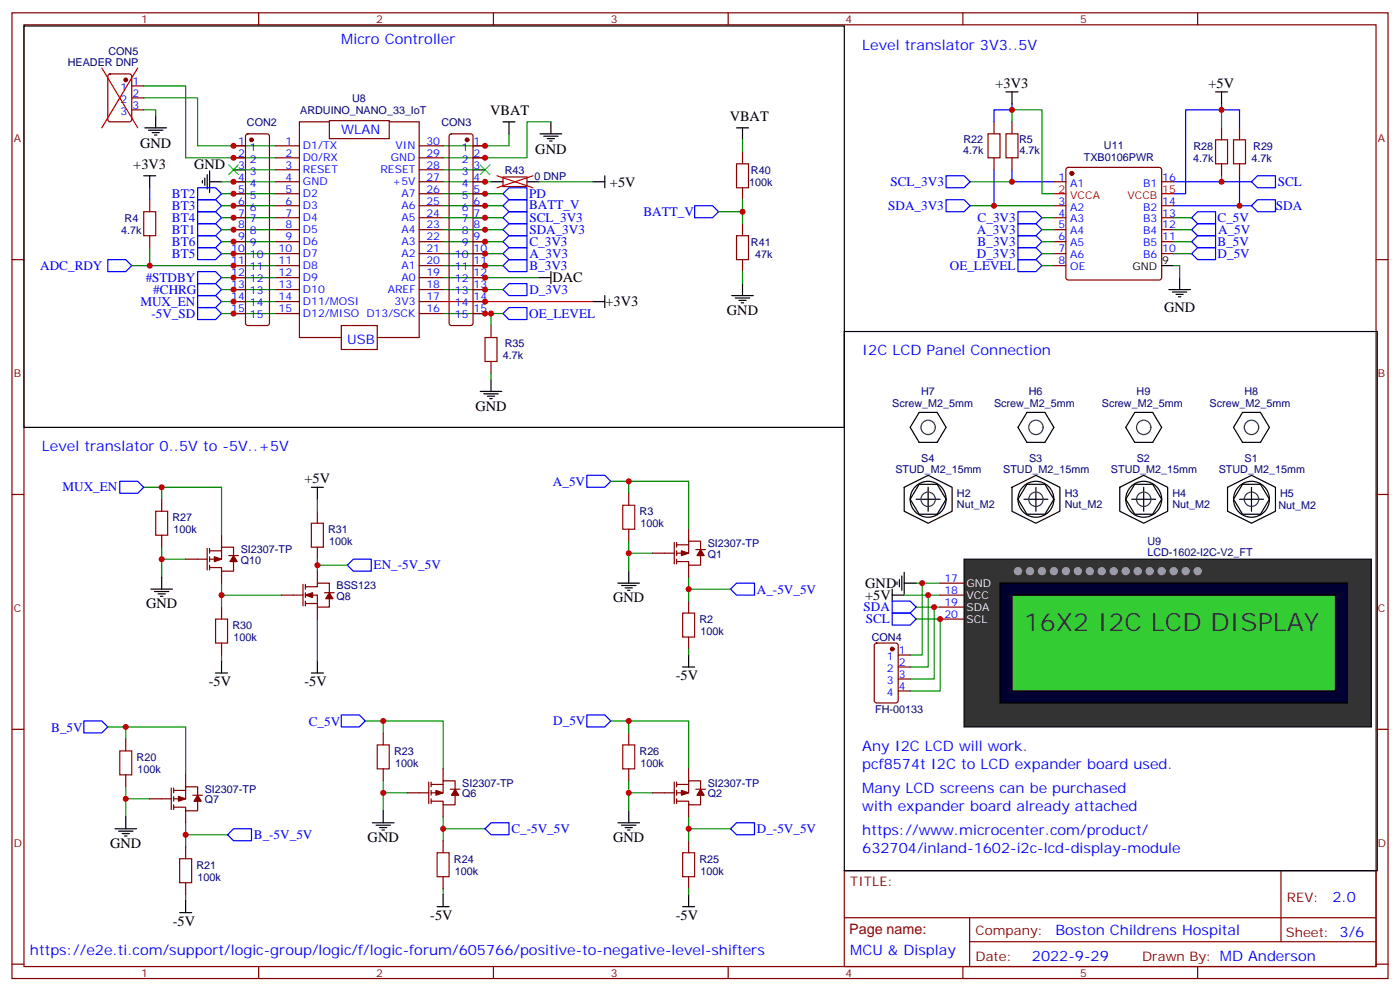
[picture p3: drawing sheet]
<svg xmlns="http://www.w3.org/2000/svg" width="412mm" height="292mm" viewBox="0 0 412 292" stroke-linecap="round" stroke-linejoin="round" font-family="sans-serif">
<g fill="none" stroke="#870000" stroke-width=".35">
<path d="M3.5 3.8h405.4v284.3h-405.4zM7.1 7.3h398.2v277.3h-398.2zM76.2 3.8v3.5M145.3 3.8v3.5M214.5 3.8v3.5M283.6 3.8v3.5M352.8 3.8v3.5M97 35.9h-8.8v63.5h12.3M97 35.5h17.7v5.3h-17.7zM114.7 35.9h8.8v63.5h-12.4M292.8 35.9v3.5M298.1 35.9v3.5"/>
<path d="M359.8 37.6v3.6M365.1 37.6v3.6M44.1 58.8v3.5M81.1 57h7.1M81.1 53.5h7.1M81.1 50h7.1M81.1 46.5h7.1M81.1 42.9h7.1M123.5 57h7M123.5 53.5h7M123.5 50h7M123.5 46.5h7"/>
<path d="M123.5 42.9h7M148.2 52.1h7v2.8h-7zM218.7 44.7v3.5M218.7 55.3v3.5M292.8 46.5v3.5M298.1 46.5v3.5M310.4 53.5h3.6M314.2 49.5l.5-.2h26.8l.5 .2 .2 .5v31.7l-.2 .5-.5 .2h-26.8l-.5-.2-.2-.5v-31.7zM342.2 53.5h3.5M359.8 48.2v3.6M365.1 48.2v3.6M3.5 76.4h3.6"/>
<path d="M44.1 69.4v3.5M81.1 78.2h7.1M81.1 74.7h7.1M81.1 71.2h7.1M81.1 67.6h7.1M81.1 64.1h7.1M81.1 60.6h7.1M123.5 78.2h7M123.5 74.7h7M123.5 71.2h7M123.5 67.6h7M123.5 64.1h7"/>
<path d="M123.5 60.6h7M218.7 65.9v3.5M218.7 76.4v3.6M310.4 78.2h3.6M310.4 74.7h3.6M310.4 71.2h3.6M310.4 67.6h3.6M310.4 64.1h3.6M310.4 60.6h3.6M342.2 74.7h3.5M342.2 71.2h3.5M342.2 67.6h3.5"/>
<path d="M342.2 64.1h3.5M342.2 60.6h3.5M405.3 76.4h3.6M81.1 88.8h7.1M81.1 85.3h7.1M81.1 81.7h7.1M81.1 92.3h7.1M100.5 95.8h10.6v7.1h-10.6zM123.5 88.8h7M123.5 85.3h7M123.5 81.7h7M123.5 92.3h7"/>
<path d="M144.6 95.8v3.6M144.6 106.4v3.6M3.5 145.6h3.6M47.6 147v3.5M47.6 157.6v3.5M65.3 157.6v3.5M93.5 150.5v3.6M185.2 145.2v3.6M185.2 155.8v3.5M198.6 159.7v6.4M199.3 159.7v1.4M202.8 155.8v3.5"/>
<path d="M405.3 145.6h3.6M54.7 164.6h6.3M61 161.5v6.3M61.7 161.5v1.4M61.7 163.9v1.4M61.7 166.4v1.4M61.7 162.2h3.6M65.3 168.2v3.5M65.3 178.8v3.5M67.4 163.6h2.8M68.8 163.6v-2.5h-3.5v3.5h-3.6M68.8 165.3v2.9h-3.5v-1.1h-3.6"/>
<path d="M82.9 175.2h6.4M89.3 172v6.4M90 172.8h3.5v-1.1h3.5v2.8M90 175.2h3.5v3.6h3.5v-2.5M90 177.7h3.5M90 172v1.5M90 174.5v1.4M90 177v1.4M93.5 161.1v3.5M93.5 168.2v3.5M93.5 178.8v3.5M95.6 174.5h2.8"/>
<path d="M192.3 162.9h6.3M199.3 162.2v1.4M199.3 164.6v1.5M199.3 160.4h3.5M202.8 166.4v3.5M202.8 177v3.5M205 161.8h2.8M206.4 161.8v-2.5h-3.6v3.6h-3.5M206.4 163.6v2.8h-3.6v-1.1h-3.5M65.3 189.3v3.6M202.8 187.6v3.5M3.5 214.7h3.6"/>
<path d="M37 217.6v3.5M112.9 215.8v3.5M185.2 215.8v3.5M405.3 214.7h3.6M37 228.1v3.6M44.1 235.2h6.3M50.4 232v6.4M51.2 232v1.4M51.2 234.5v1.4M51.2 237v1.4M51.2 232.7h3.5M54.7 228.1v3.6"/>
<path d="M54.7 238.7v3.6M56.8 234.1h2.8M58.2 234.1v-2.4h-3.5v3.5h-3.5M58.2 235.9v2.8h-3.5v-1h-3.5M112.9 226.4v3.5M119.9 233.4h6.4M126.3 230.3v6.3M127 231h3.5M127 230.3v1.4M127 232.7v1.4M127 235.2v1.4M130.5 226.4v3.5"/>
<path d="M130.5 237v3.5M132.6 232.4h2.9M134.1 232.4v-2.5h-3.6v3.5h-3.5M134.1 234.1v2.9h-3.6v-1.1h-3.5M185.2 226.4v3.5M192.3 233.4h6.3M198.6 230.3v6.3M199.3 230.3v1.4M199.3 232.7v1.4M199.3 235.2v1.4M199.3 231h3.5M202.8 226.4v3.5"/>
<path d="M202.8 237v3.5M205 232.4h2.8M206.4 232.4v-2.5h-3.6v3.5h-3.5M206.4 234.1v2.9h-3.6v-1.1h-3.5M54.7 249.3v3.5M54.7 259.9v3.5M130.5 247.5v3.6M130.5 258.1v3.6M202.8 247.5v3.6M202.8 258.1v3.6M248.7 256.4h156.6v28.2h-156.6zM377.3 256.4v20.9"/>
<path d="M248.7 270.2h156.5M285.6 277.3h119.6M285.6 270.2v14.1M3.5 283.9h3.6M76.2 284.6v3.5M145.3 284.6v3.5M214.5 284.6v3.5M283.6 284.6v3.5M352.8 284.6v3.5M405.3 283.9h3.6"/>
</g>
<g fill="none" stroke="#008700" stroke-width=".35">
<path d="M149.9 39.4v3.5h-19.4M162.3 35.9h-7.1v10.6h-24.7M298.1 32.3h8.8v24.7h3.5M65.3 53.5h15.8M130.5 53.5h14.1M158.7 53.5h15.9M218.7 41.2v3.5M218.7 58.8v7.1M359.8 51.8v1.7M44.1 72.9v5.3h-5.3M130.5 71.2h17.7M130.5 78.2h17.7"/>
<path d="M130.5 74.7h17.7M211.7 62.3h7M218.7 80v3.5M285.8 60.6h24.6M306.9 64.1h3.5M306.9 67.6h3.5M306.9 71.2h3.5M306.9 74.7h3.5M345.7 78.2h1.8v3.5M345.7 64.1h5.3M345.7 67.6h5.3M345.7 71.2h5.3"/>
<path d="M345.7 74.7h5.3M65.3 85.3h15.8M65.3 92.3h15.8M65.3 88.8h15.8M65.3 81.7h15.8M130.5 92.3h17.7M144.6 110v1.7M42.3 143.5h5.3v3.5M47.6 143.5h17.7v14.1M93.5 147v3.5M179.9 141.7h5.3v3.5M185.2 141.7h17.6v14.1"/>
<path d="M185.2 159.3v3.6h7.1M47.6 161.1v3.5h7.1M47.6 164.6v5.3M65.3 175.2h17.6M65.3 171.7v7.1M93.5 164.6v3.6M93.5 166.4h8.8M185.2 162.9v5.3M202.8 169.9v7.1M202.8 173.5h12.4M266.3 175.2h10.6M269.9 171.7h7"/>
<path d="M269.9 178.8h7M65.3 192.9v1.7M93.5 182.3v12.3M202.8 191.1v1.8M269.9 182.3h7v21.1h-8.8M31.7 214h5.3M37 217.6v-3.6h17.7v14.1M107.6 212.3h22.9v14.1M112.9 212.3v3.5M179.9 212.3h5.3M185.2 215.8v-3.5h17.6v14.1M37 231.7v3.5h7.1"/>
<path d="M37 235.2v5.3M112.9 229.9v3.5h7M112.9 233.4v5.3M185.2 229.9v3.5h7.1M185.2 233.4v5.3M54.7 245.8h12.3M54.7 242.3v7M130.5 244h12.4M130.5 240.5v7M202.8 240.5v7M202.8 244h12.4M54.7 263.4v1.8"/>
<path d="M130.5 261.7v1.7M202.8 261.7v1.7"/>
</g>
<g fill="none" stroke="#000" stroke-width=".35">
<path d="M7.1 7.7h241.6v118.1h-241.6zM148.2 35.9h3.5M149.9 35.9v3.5M159.1 39.4h6.4M162.3 35.9v3.5M217 37.6h3.5M218.7 37.6v3.6M296.3 27.1h3.6M298.1 27.1v3.5M358.1 27.1h3.5M359.8 27.1v3.5M42.3 51.8h3.6"/>
<path d="M44.1 51.8v3.5M59.6 53.2v.7M60.3 52.5v2.1M61 51.4v4.2M61.7 53.5h3.6M61.7 50.3v6.4M144.6 53.5h3.6M155.2 53.5h3.5M160.2 40.1h4.2M161.2 40.8h2.1M161.9 41.5h.7M174.6 53.5h3.6"/>
<path d="M178.2 51.8v3.5M162.3 80v3.5M342.2 78.2h3.5M158.7 81.7h3.6M174.6 88.8h3.6M178.2 87v3.6M215.5 87h6.4M216.6 87.7h4.2M217.7 88.4h2.1M218.4 89.1h.7M218.7 83.5v3.5M248.7 97.6h157v158.8h-157z"/>
<path d="M344.3 85.3h6.4M345.4 86h4.2M346.4 86.7h2.1M347.1 87.4h.7M347.5 81.7v3.6M141.5 115.3h6.3M142.5 116h4.3M143.6 116.7h2.1M144.3 117.4h.7M144.6 111.7v3.6M91.7 143.5h3.5M93.5 143.5v3.5"/>
<path d="M44.4 173.5h6.4M45.5 174.2h4.2M46.6 174.9h2.1M47.3 175.6h.7M47.6 169.9v3.6M182 171.7h6.4M183.1 172.4h4.2M184.1 173.1h2.2M184.9 173.8h.7M185.2 168.2v3.5M262.8 175.2h3.5M262.8 173.5v3.5"/>
<path d="M264.2 171.3v.7M264.9 170.6v2.2M265.6 169.6v4.2M266.3 171.7h3.6M266.3 168.5v6.4M63.5 198.2h3.5M65.3 194.6v3.6M91.7 198.2h3.5M93.5 194.6v3.6M201.1 196.4h3.5M202.8 192.9v3.5M112.9 238.7v3.6"/>
<path d="M185.2 238.7v3.6M33.9 244h6.3M34.9 244.7h4.3M36 245.4h2.1M36.7 246.1h.7M37 240.5v3.5M109.7 242.3h6.4M110.8 243h4.2M111.8 243.7h2.1M112.5 244.4h.7M182 242.3h6.4M183.1 243h4.2"/>
<path d="M184.1 243.7h2.2M184.9 244.4h.7M52.9 268.7h3.5M54.7 265.2v3.5M128.8 266.9h3.5M130.5 263.4v3.5M201.1 266.9h3.5M202.8 263.4v3.5"/>
</g>
<g fill="none" stroke="#00f" stroke-width=".35">
<path d="M298.1 30.6v1.7h-5.3v3.6M359.8 32.3h-10.6v24.7h-3.5M359.8 30.6v1.7h5.3v5.3M44.1 55.3v3.5M148.2 57l1.7-1.7h5.3v3.5h-5.3zM292.8 50v10.6M298.1 50v3.5h12.3M345.7 53.5h23M365.1 51.8v8.8M370.4 51.8h5.3v3.5h-5.3l-1.7-1.8zM31.7 76.4h5.3l1.8 1.8-1.8 1.8h-5.3zM58.2 80h5.3l1.8 1.7-1.8 1.8h-5.3z"/>
<path d="M148.2 78.2l1.7-1.8h5.3v3.6h-5.3zM148.2 71.2l1.7-1.8h5.3v3.5h-5.3zM148.2 60.6l1.7-1.8h5.3v3.5h-5.3zM149.9 72.9h5.3v3.5h-5.3l-1.7-1.7zM204.6 60.6h5.3l1.8 1.7-1.8 1.8h-5.3zM299.9 76.4h5.3l1.7 1.8-1.7 1.8h-5.3zM299.9 72.9h5.3l1.7 1.8-1.7 1.7h-5.3zM299.9 62.3h5.3l1.7 1.8-1.7 1.8h-5.3zM299.9 69.4h5.3l1.7 1.8-1.7 1.7h-5.3zM299.9 65.9h5.3l1.7 1.7-1.7 1.8h-5.3zM345.7 60.6h23M351 67.6l1.8-1.7h5.3v3.5h-5.3z"/>
<path d="M351 71.2l1.8-1.8h5.3v3.5h-5.3zM351 64.1l1.8-1.8h5.3v3.6h-5.3zM351 74.7l1.8-1.8h5.3v3.5h-5.3zM368.7 60.6l1.7-1.8h5.3v3.5h-5.3zM58.2 90.6h5.3l1.8 1.7-1.8 1.8h-5.3zM58.2 87h5.3l1.8 1.8-1.8 1.8h-5.3zM58.2 83.5h5.3l1.8 1.8-1.8 1.7h-5.3zM148.2 85.3l1.7-1.8h5.3v3.5h-5.3zM149.9 90.6h5.3v3.5h-5.3l-1.7-1.8zM172.9 139.9h5.3l1.7 1.8-1.7 1.8h-5.3zM35.3 141.7h5.3l1.7 1.8-1.7 1.7h-5.3zM102.3 166.4l1.8-1.8h5.3v3.6h-5.3z"/>
<path d="M215.2 173.5l1.8-1.8h5.2v3.5h-5.2zM262.8 177h5.3l1.8 1.8-1.8 1.7h-5.3zM262.8 180.5h5.3l1.8 1.8-1.8 1.7h-5.3zM24.7 212.3h5.3l1.7 1.7-1.7 1.8h-5.3zM100.5 210.5h5.3l1.8 1.8-1.8 1.7h-5.3zM172.9 210.5h5.3l1.7 1.8-1.7 1.7h-5.3zM67 245.8l1.8-1.8h5.3v3.5h-5.3zM142.9 244l1.7-1.7h5.3v3.5h-5.3zM215.2 244l1.8-1.7h5.2v3.5h-5.2z"/>
</g>
<g fill="none" stroke="#a10000" stroke-width=".35">
<path d="M291 39.4h3.6v7.1h-3.6zM296.3 39.4h3.6v7.1h-3.6zM217 48.2h3.5v7.1h-3.5zM358.1 41.2h3.5v7h-3.5zM363.4 41.2h3.5v7h-3.5zM42.3 62.3h3.6v7.1h-3.6zM217 69.4h3.5v7h-3.5zM142.9 99.4h3.5v7h-3.5zM45.9 150.5h3.5v7.1h-3.5zM91.7 154.1h3.5v7h-3.5zM183.4 148.8h3.6v7h-3.6zM63.5 182.3h3.5v7h-3.5z"/>
<path d="M201.1 180.5h3.5v7.1h-3.5zM111.1 219.3h3.6v7.1h-3.6zM183.4 219.3h3.6v7.1h-3.6zM35.3 221.1h3.5v7h-3.5zM52.9 252.8h3.5v7.1h-3.5zM128.8 251.1h3.5v7h-3.5zM201.1 251.1h3.5v7h-3.5z"/>
</g>
<path d="M146.4 51.8l10.6 3.5M157 51.8l-10.6 3.5M310.4 57h3.6M342.2 57h3.5M130.5 88.8h44.1" fill="none" stroke="#f00" stroke-width=".35"/>
<g fill="#870000" stroke="#870000" stroke-width=".35">
<path d="M68.8 163.6l1 1.7h-2.1z"/>
<path d="M63.1 163.9l2.2 .7-2.2 .7z"/>
<path d="M206.4 161.8l1 1.8h-2.1z"/>
<path d="M200.7 162.2l2.1 .7-2.1 .7z"/>
<path d="M206.4 232.4l1 1.7h-2.1z"/>
<path d="M200.7 232.7l2.1 .7-2.1 .7z"/>
<path d="M134.1 232.4l1 1.7h-2.1z"/>
<path d="M128.4 232.7l2.1 .7-2.1 .7z"/>
<path d="M58.2 234.1l1.1 1.8h-2.2z"/>
<path d="M52.6 234.5l2.1 .7-2.1 .7z"/>
<path d="M90 175.2l2.1-.7v1.4z"/>
<path d="M97 174.5l1.1 1.8h-2.1z"/>
<circle cx="315.7" cy="51" r=".53"/>
</g>
<path d="M67.4 48.6l2.8 2.8M70.2 48.6l-2.8 2.8M141.5 48.6l2.8 2.8M144.3 48.6l-2.8 2.8" fill="none" stroke="#3c3" stroke-width=".35"/>
<path d="M284 164.6h119.9v49.4h-119.9z" fill="#333" stroke="#000" stroke-width=".35"/>
<path d="M276.9 171.7h7.1M276.9 175.2h7.1M276.9 178.8h7.1M276.9 182.3h7.1" fill="none" stroke="#870000" stroke-width=".35"/>
<path d="M294.6 171.7h102.3v35.3h-102.3z" fill="#003" stroke="#000" stroke-width=".35"/>
<path d="M298.1 175.2h95.2v28.2h-95.2z" fill="#3c3" stroke="#000" stroke-width=".35"/>
<g fill="#999" stroke="#999" stroke-width=".35">
<circle cx="299.9" cy="168.2" r="1.06"/>
<circle cx="303.4" cy="168.2" r="1.06"/>
<circle cx="306.9" cy="168.2" r="1.06"/>
<circle cx="310.4" cy="168.2" r="1.06"/>
<circle cx="314" cy="168.2" r="1.06"/>
<circle cx="317.5" cy="168.2" r="1.06"/>
<circle cx="321" cy="168.2" r="1.06"/>
<circle cx="324.6" cy="168.2" r="1.06"/>
<circle cx="349.2" cy="168.2" r="1.06"/>
<circle cx="345.7" cy="168.2" r="1.06"/>
<circle cx="342.2" cy="168.2" r="1.06"/>
<circle cx="338.7" cy="168.2" r="1.06"/>
<circle cx="335.1" cy="168.2" r="1.06"/>
<circle cx="331.6" cy="168.2" r="1.06"/>
<circle cx="352.8" cy="168.2" r="1.06"/>
<circle cx="328.1" cy="168.2" r="1.06"/>
</g>
<g fill="none" stroke="#008700" stroke-width=".35">
<path d="M42.3 28.8h15.9v14.1h22.9M42.3 25.3h12.4v21.2h26.4M42.3 32.3h3.6v1.8M298.1 32.3v3.6M359.8 32.3v5.3M65.3 57h15.8M68.8 50h12.3M130.5 57h17.7M130.5 50h12.4M285.8 53.5h12.3M44.1 78.2h37M65.3 74.7h15.8"/>
<path d="M65.3 71.2h15.8M65.3 60.6h15.8M65.3 64.1h15.8M65.3 67.6h15.8M130.5 60.6h17.7M130.5 64.1h17.7M130.5 67.6h17.7M306.9 78.2h3.5M130.5 81.7h28.2M130.5 85.3h17.7M144.6 92.3v3.5M271.6 171.7v21.2h-3.5"/>
<path d="M273.4 175.2v21.2h-5.3M275.2 178.8v21.1h-7.1"/>
</g>
<g fill="none" stroke="#870000" stroke-width=".35">
<path d="M32 22l.5-.2h5.6l.7 .4v13l-.5 .6-5.8 .1-.7-.5-.1-12.9zM38.8 25.3h3.5M38.8 28.8h3.5M38.8 32.3h3.5M72.6 39.6l.4-.2h5.7l.5 .2 .2 .5v55l-.3 .5-.4 .2h-5.7l-.5-.2-.2-.5v-55zM132.5 39.6l.5-.2h5.6l.5 .2 .2 .5v55l-.2 .5-.5 .2h-5.6l-.5-.2-.2-.5v-55zM68.8 42.9h3.5M68.8 46.5h3.5M68.8 50h3.5M68.8 53.5h3.5M68.8 57h3.5M139.3 42.9h3.6"/>
<path d="M139.3 46.5h3.6M139.3 50h3.6M139.3 53.5h3.6M139.3 57h3.6M68.8 60.6h3.5M68.8 64.1h3.5M68.8 67.6h3.5M68.8 71.2h3.5M68.8 74.7h3.5M68.8 78.2h3.5M139.3 60.6h3.6M139.3 64.1h3.6"/>
<path d="M139.3 67.6h3.6M139.3 71.2h3.6M139.3 74.7h3.6M139.3 78.2h3.6M68.8 81.7h3.5M68.8 85.3h3.5M68.8 88.8h3.5M68.8 92.3h3.5M139.3 81.7h3.6M139.3 85.3h3.6M139.3 88.8h3.6M139.3 92.3h3.6"/>
<path d="M257.8 189.5l.4-.2h5.7l.6 .5 .1 16.5-.5 .6-5.9 .1-.6-.5-.1-16.5zM264.6 192.9h3.5M264.6 196.4h3.5M264.6 199.9h3.5M264.6 203.4h3.5"/>
</g>
<g fill="#870000" stroke="#870000" stroke-width=".35">
<circle cx="37" cy="23.5" r=".53"/>
<circle cx="74.1" cy="41.2" r=".53"/>
<circle cx="137.6" cy="41.2" r=".53"/>
<circle cx="262.8" cy="191.1" r=".53"/>
</g>
<g fill="none" stroke="#000" stroke-width=".35">
<path d="M42.7 37.6h6.3M43.7 38.3h4.3M44.8 39.1h2.1M45.5 39.8h.7M45.9 34.1v3.5M270.8 121.4h5.2l2.7 4.4-2.7 4.4h-5.2l-2.7-4.4zM302.5 121.4h5.3l2.6 4.4-2.6 4.4h-5.3l-2.6-4.4zM334.3 121.4h5.2l2.7 4.4-2.7 4.4h-5.2l-2.7-4.4zM366 121.4h5.3l2.6 4.4-2.6 4.4h-5.3l-2.6-4.4zM266.3 143.5l7.1-3.6 7.1 3.6v7l-7.1 3.6-7.1-3.6zM269.9 147h7M270.8 142.6h5.2l2.7 4.4-2.7 4.4h-5.2l-2.7-4.4z"/>
<path d="M273.4 143.5v7M298.1 143.5l7.1-3.6 7 3.6v7l-7 3.6-7.1-3.6zM301.6 147h7.1M302.5 142.6h5.3l2.6 4.4-2.6 4.4h-5.3l-2.6-4.4zM305.2 143.5v7M329.8 143.5l7.1-3.6 7.1 3.6v7l-7.1 3.6-7.1-3.6zM333.4 147h7M334.3 142.6h5.2l2.7 4.4-2.7 4.4h-5.2l-2.7-4.4zM336.9 143.5v7M361.6 143.5l7.1-3.6 7 3.6v7l-7 3.6-7.1-3.6zM365.1 147h7.1M366 142.6h5.3l2.6 4.4-2.6 4.4h-5.3l-2.6-4.4z"/>
<path d="M368.7 143.5v7"/>
<circle cx="273.4" cy="147" r="5.3"/>
<circle cx="305.2" cy="147" r="5.3"/>
<circle cx="336.9" cy="147" r="5.3"/>
<circle cx="368.7" cy="147" r="5.3"/>
</g>
<path d="M58.2 58.8h5.3l1.8 1.8-1.8 1.7h-5.3zM58.2 55.3h5.3l1.8 1.7-1.8 1.8h-5.3zM278.7 51.8h5.3l1.8 1.7-1.8 1.8h-5.3zM278.7 58.8h5.3l1.8 1.8-1.8 1.7h-5.3zM58.2 69.4h5.3l1.8 1.8-1.8 1.7h-5.3zM58.2 72.9h5.3l1.8 1.8-1.8 1.7h-5.3zM58.2 62.3h5.3l1.8 1.8-1.8 1.8h-5.3zM58.2 65.9h5.3l1.8 1.7-1.8 1.8h-5.3zM148.2 64.1l1.7-1.8h5.3v3.6h-5.3zM148.2 67.6l1.7-1.7h5.3v3.5h-5.3z" fill="none" stroke="#00f" stroke-width=".35"/>
<path d="M30 20l10.6 17.6M40.6 20l-10.6 17.6" fill="none" stroke="#f00" stroke-width=".35"/>
<g fill="none" stroke="#333642" stroke-width=".35">
<circle cx="273.4" cy="125.8" r="2.12"/>
<circle cx="305.2" cy="125.8" r="2.12"/>
<circle cx="336.9" cy="125.8" r="2.12"/>
<circle cx="368.7" cy="125.8" r="2.12"/>
<circle cx="273.4" cy="147" r="2.12"/>
<circle cx="305.2" cy="147" r="2.12"/>
<circle cx="336.9" cy="147" r="2.12"/>
<circle cx="368.7" cy="147" r="2.12"/>
</g>
<g fill="#c00">
<circle cx="359.8" cy="32.3" r=".88"/>
<circle cx="359.8" cy="53.5" r=".88"/>
<circle cx="218.7" cy="62.3" r=".88"/>
<circle cx="365.1" cy="60.6" r=".88"/>
<circle cx="202.8" cy="173.5" r=".88"/>
<circle cx="54.7" cy="245.8" r=".88"/>
<circle cx="37" cy="235.2" r=".88"/>
<circle cx="37" cy="214" r=".88"/>
<circle cx="130.5" cy="244" r=".88"/>
<circle cx="112.9" cy="233.4" r=".88"/>
<circle cx="112.9" cy="212.3" r=".88"/>
<circle cx="185.2" cy="212.3" r=".88"/>
<circle cx="185.2" cy="233.4" r=".88"/>
<circle cx="202.8" cy="244" r=".88"/>
<circle cx="65.3" cy="175.2" r=".88"/>
<circle cx="47.6" cy="164.6" r=".88"/>
<circle cx="47.6" cy="143.5" r=".88"/>
<circle cx="185.2" cy="162.9" r=".88"/>
<circle cx="93.5" cy="166.4" r=".88"/>
<circle cx="298.1" cy="53.5" r=".88"/>
<circle cx="271.6" cy="171.7" r=".88"/>
<circle cx="273.4" cy="175.2" r=".88"/>
<circle cx="275.2" cy="178.8" r=".88"/>
<circle cx="276.9" cy="182.3" r=".88"/>
<circle cx="144.6" cy="92.3" r=".88"/>
<circle cx="292.8" cy="60.6" r=".88"/>
<circle cx="298.1" cy="32.3" r=".88"/>
<circle cx="44.1" cy="78.2" r=".88"/>
<circle cx="142.9" cy="42.9" r=".88"/>
<circle cx="142.9" cy="46.5" r=".88"/>
<circle cx="142.9" cy="53.5" r=".88"/>
<circle cx="142.9" cy="57" r=".88"/>
<circle cx="142.9" cy="60.6" r=".88"/>
<circle cx="142.9" cy="64.1" r=".88"/>
<circle cx="142.9" cy="67.6" r=".88"/>
<circle cx="142.9" cy="71.2" r=".88"/>
<circle cx="142.9" cy="74.7" r=".88"/>
<circle cx="142.9" cy="78.2" r=".88"/>
<circle cx="142.9" cy="81.7" r=".88"/>
<circle cx="142.9" cy="85.3" r=".88"/>
<circle cx="142.9" cy="88.8" r=".88"/>
<circle cx="142.9" cy="92.3" r=".88"/>
<circle cx="68.8" cy="42.9" r=".88"/>
<circle cx="68.8" cy="46.5" r=".88"/>
<circle cx="68.8" cy="53.5" r=".88"/>
<circle cx="68.8" cy="57" r=".88"/>
<circle cx="68.8" cy="60.6" r=".88"/>
<circle cx="68.8" cy="64.1" r=".88"/>
<circle cx="68.8" cy="67.6" r=".88"/>
<circle cx="68.8" cy="71.2" r=".88"/>
<circle cx="68.8" cy="74.7" r=".88"/>
<circle cx="68.8" cy="78.2" r=".88"/>
<circle cx="68.8" cy="81.7" r=".88"/>
<circle cx="68.8" cy="85.3" r=".88"/>
<circle cx="68.8" cy="88.8" r=".88"/>
<circle cx="68.8" cy="92.3" r=".88"/>
<circle cx="185.2" cy="141.7" r=".88"/>
</g>
<text font-size="7.4" fill="#333" x="301.6" y="185.8">16X2 I2C LCD DISPLAY</text>
<g font-size="4.2" fill="#00f">
<text x="100.5" y="12.9">Micro Controller</text>
<text x="254" y="14.7">Level translator 3V3..5V</text>
<text x="254" y="104.7">I2C LCD Panel Connection</text>
<text x="12.3" y="132.9">Level translator 0..5V to -5V..+5V</text>
<text x="254" y="221.1">Any I2C LCD will work.</text>
<text x="254" y="226.4">pcf8574t I2C to LCD expander board used.</text>
<text x="254" y="233.4">Many LCD screens can be purchased</text>
<text x="254" y="238.7">with expander board already attached</text>
<text x="254" y="245.8">https://www.microcenter.com/product/</text>
<text x="254" y="251.1">632704/inland-1602-i2c-lcd-display-module</text>
<text x="392.5" y="265.6">2.0</text>
<text x="310.9" y="275.2">Boston Childrens Hospital</text>
<text x="8.8" y="281.1">https://e2e.ti.com/support/logic-group/logic/f/logic-forum/605766/positive-to-negative-level-shifters</text>
<text x="250.5" y="281.1">MCU &amp; Display</text>
<text x="304" y="283">2022-9-29</text>
</g>
<g font-size="4.2">
<text x="293.3" y="26">+3V3</text>
<text x="356" y="26">+5V</text>
<text x="144.4" y="33.8">VBAT</text>
<text x="214.9" y="35.5">VBAT</text>
<text x="41.3" y="43.7">GND</text>
<text x="157.7" y="45.5">GND</text>
<text x="39.3" y="49.7">+3V3</text>
<text x="57.2" y="49.7">GND</text>
<text x="179.7" y="54.9">+5V</text>
<text x="162.7" y="83.1">DAC</text>
<text x="178.3" y="90.2">+3V3</text>
<text x="214.1" y="92.7">GND</text>
<text x="342.9" y="91.9">GND</text>
<text x="140.1" y="120.9">GND</text>
<text x="89.7" y="142.3">+5V</text>
<text x="254.9" y="173.1">GND</text>
<text x="43" y="179.1">GND</text>
<text x="180.6" y="177.3">GND</text>
<text x="254.9" y="176.6">+5V</text>
<text x="61.5" y="202.1">-5V</text>
<text x="89.7" y="202.1">-5V</text>
<text x="199.1" y="200.4">-5V</text>
<text x="32.5" y="249.7">GND</text>
<text x="108.3" y="247.9">GND</text>
<text x="180.6" y="247.9">GND</text>
<text x="50.9" y="272.7">-5V</text>
<text x="126.7" y="270.9">-5V</text>
<text x="199.1" y="270.9">-5V</text>
</g>
<text font-size="4.2" fill="#900" x="250.1" y="275.1">Page name:</text>
<g font-size="3.9" fill="#00f">
<text x="100.5" y="39.4">WLAN</text>
<text x="50.6" y="58.3">BT2</text>
<text x="155.9" y="58.4">PD</text>
<text x="262.3" y="54.8">SCL_3V3</text>
<text x="376.4" y="54.7">SCL</text>
<text x="50.6" y="65.4">BT4</text>
<text x="50.6" y="61.8">BT3</text>
<text x="155.8" y="61.6">BATT_V</text>
<text x="155.9" y="65.4">SCL_3V3</text>
<text x="189.5" y="63.5">BATT_V</text>
<text x="261.7" y="61.8">SDA_3V3</text>
<text x="288" y="65.4">C_3V3</text>
<text x="358.7" y="65.3">C_5V</text>
<text x="375.9" y="61.9">SDA</text>
<text x="50.6" y="68.9">BT1</text>
<text x="155.9" y="68.9">SDA_3V3</text>
<text x="287.7" y="68.9">A_3V3</text>
<text x="358.8" y="68.8">A_5V</text>
<text x="50.6" y="72.4">BT6</text>
<text x="50.6" y="75.9">BT5</text>
<text x="155.9" y="72.4">C_3V3</text>
<text x="155.9" y="75.9">A_3V3</text>
<text x="287.7" y="76">D_3V3</text>
<text x="288" y="72.4">B_3V3</text>
<text x="358.7" y="72.4">B_5V</text>
<text x="358.7" y="75.9">D_5V</text>
<text x="11.9" y="79.5">ADC_RDY</text>
<text x="42.9" y="83">#STDBY</text>
<text x="155.9" y="79.4">B_3V3</text>
<text x="279.8" y="79.5">OE_LEVEL</text>
<text x="45.2" y="86.5">#CHRG</text>
<text x="155.9" y="86.5">D_3V3</text>
<text x="41.4" y="90.1">MUX_EN</text>
<text x="44.6" y="93.6">-5V_SD</text>
<text x="155.9" y="93.6">OE_LEVEL</text>
<text x="102.3" y="101.1">USB</text>
<text x="162.9" y="143.1">A_5V</text>
<text x="18.4" y="144.7">MUX_EN</text>
<text x="110.1" y="167.7">EN_-5V_5V</text>
<text x="223" y="174.8">A_-5V_5V</text>
<text x="254.4" y="180">SDA</text>
<text x="255.1" y="183.5">SCL</text>
<text x="15.1" y="215.4">B_5V</text>
<text x="90.9" y="213.7">C_5V</text>
<text x="163" y="213.6">D_5V</text>
<text x="150.6" y="245.3">C_-5V_5V</text>
<text x="223" y="245.2">D_-5V_5V</text>
<text x="74.8" y="247">B_-5V_5V</text>
</g>
<g font-size="3.9" fill="#800">
<text x="250.5" y="260.9">TITLE:</text>
<text x="379.1" y="265.6">REV:</text>
<text x="287.4" y="275.1">Company:</text>
<text x="378.7" y="275.8">Sheet: 3/6</text>
<text x="287.4" y="282.8">Date:</text>
<text x="336.4" y="282.9">Drawn By: MD Anderson</text>
</g>
<g font-size="3.2" fill="#800">
<text x="41.6" y="6.8">1</text>
<text x="110.8" y="6.8">2</text>
<text x="179.9" y="6.8">3</text>
<text x="249.1" y="6.8">4</text>
<text x="318.2" y="6.8">5</text>
<text x="4.1" y="41.9">A</text>
<text x="405.9" y="41.9">A</text>
<text x="4.1" y="111">B</text>
<text x="405.9" y="111">B</text>
<text x="4.1" y="180.2">C</text>
<text x="405.9" y="180.2">C</text>
<text x="4.1" y="249.3">D</text>
<text x="405.9" y="249.3">D</text>
<text x="41.6" y="287.6">1</text>
<text x="110.8" y="287.6">2</text>
<text x="179.9" y="287.6">3</text>
<text x="249.1" y="287.6">4</text>
<text x="318.2" y="287.6">5</text>
</g>
<g font-size="3.2" fill="#000080">
<text x="31.9" y="16.2">CON5</text>
<text x="20" y="19.4">HEADER DNP</text>
<text x="103.7" y="30">U8</text>
<text x="88.4" y="33.5">ARDUINO_NANO_33_IoT</text>
<text x="72.7" y="37">CON2</text>
<text x="130" y="37">CON3</text>
<text x="283.8" y="42">R22</text>
<text x="300.2" y="42">R5</text>
<text x="283.7" y="45.5">4.7k</text>
<text x="300.3" y="45.5">4.7k</text>
<text x="319.3" y="47.5">TXB0106PWR</text>
<text x="325.2" y="44">U11</text>
<text x="351.5" y="47.6">4.7k</text>
<text x="351.5" y="44.1">R28</text>
<text x="368.7" y="47.6">4.7k</text>
<text x="369.2" y="44.1">R29</text>
<text x="148.7" y="51.1">R43</text>
<text x="157.4" y="52.9">0 DNP</text>
<text x="221.2" y="51.1">R40</text>
<text x="220.7" y="54.7">100k</text>
<text x="36.7" y="65.3">R4</text>
<text x="35.7" y="68.8">4.7k</text>
<text x="221.2" y="72.3">R41</text>
<text x="222.5" y="75.8">47k</text>
<text x="148.2" y="105.8">4.7k</text>
<text x="148.7" y="102.3">R35</text>
<text x="262.8" y="120">Screw_M2_5mm</text>
<text x="271.3" y="116.4">H7</text>
<text x="292.8" y="120">Screw_M2_5mm</text>
<text x="303.1" y="116.4">H6</text>
<text x="324.6" y="119.8">Screw_M2_5mm</text>
<text x="334.8" y="116.4">H9</text>
<text x="356.3" y="119.8">Screw_M2_5mm</text>
<text x="366.6" y="116.4">H8</text>
<text x="271.4" y="135.9">S4</text>
<text x="303.1" y="135.9">S3</text>
<text x="334.9" y="135.9">S2</text>
<text x="366.6" y="135.9">S1</text>
<text x="263.8" y="139.3">STUD_M2_15mm</text>
<text x="295.5" y="139.3">STUD_M2_15mm</text>
<text x="327.3" y="139.3">STUD_M2_15mm</text>
<text x="359" y="139.3">STUD_M2_15mm</text>
<text x="281.9" y="149.6">Nut_M2</text>
<text x="281.9" y="146.4">H2</text>
<text x="313.6" y="149.6">Nut_M2</text>
<text x="313.6" y="146.4">H3</text>
<text x="345.4" y="149.6">Nut_M2</text>
<text x="345.4" y="146.4">H4</text>
<text x="376.6" y="149.9">Nut_M2</text>
<text x="377.1" y="146.4">H5</text>
<text x="50.8" y="153.5">R27</text>
<text x="188.4" y="151.7">R3</text>
<text x="188.7" y="155.2">100k</text>
<text x="51.1" y="157">100k</text>
<text x="96.7" y="157">R31</text>
<text x="97" y="160.5">100k</text>
<text x="208.5" y="161">SI2307-TP</text>
<text x="338" y="160.4">U9</text>
<text x="70.9" y="162.8">SI2307-TP</text>
<text x="70.9" y="166">Q10</text>
<text x="208.5" y="164.2">Q1</text>
<text x="338" y="163.6">LCD-1602-I2C-V2_FT</text>
<text x="99.1" y="173.4">BSS123</text>
<text x="99.1" y="176.5">Q8</text>
<text x="68.4" y="185.2">R30</text>
<text x="206" y="183.5">R2</text>
<text x="68.7" y="188.7">100k</text>
<text x="206.3" y="187">100k</text>
<text x="256.8" y="188.7">CON4</text>
<text x="257.8" y="209.9">FH-00133</text>
<text x="40.2" y="224">R20</text>
<text x="40.5" y="227.6">100k</text>
<text x="116.1" y="222.3">R23</text>
<text x="116.4" y="225.8">100k</text>
<text x="188.4" y="222.3">R26</text>
<text x="188.7" y="225.8">100k</text>
<text x="60.3" y="233.3">SI2307-TP</text>
<text x="136.2" y="231.6">SI2307-TP</text>
<text x="208.5" y="231.6">SI2307-TP</text>
<text x="60.3" y="236.5">Q7</text>
<text x="136.2" y="234.8">Q6</text>
<text x="208.5" y="234.8">Q2</text>
<text x="57.9" y="255.8">R21</text>
<text x="133.7" y="254">R24</text>
<text x="134" y="257.5">100k</text>
<text x="206" y="254">R25</text>
<text x="206.3" y="257.5">100k</text>
<text x="58.2" y="259.3">100k</text>
</g>
<g font-size="3.2" fill="#00f">
<text x="35.5" y="26.7">1</text>
<text x="39" y="24.9">1</text>
<text x="39" y="28.5">2</text>
<text x="35.5" y="30.2">2</text>
<text x="35.5" y="33.8">3</text>
<text x="39" y="32">3</text>
<text x="70.1" y="42.6">1</text>
<text x="70.1" y="46.1">2</text>
<text x="73.6" y="44.3">1</text>
<text x="73.6" y="47.9">2</text>
<text x="84.1" y="46.1">2</text>
<text x="84.1" y="42.6">1</text>
<text x="89.3" y="47.5">D0/RX</text>
<text x="89.3" y="44">D1/TX</text>
<text x="115.1" y="47.5">GND</text>
<text x="116.5" y="44">VIN</text>
<text x="125.6" y="42.6">30</text>
<text x="125.6" y="46.1">29</text>
<text x="136" y="44.3">1</text>
<text x="136" y="47.9">2</text>
<text x="139.5" y="42.6">1</text>
<text x="139.5" y="46.1">2</text>
<text x="70.1" y="49.6">3</text>
<text x="70.1" y="53.2">4</text>
<text x="73.6" y="51.4">3</text>
<text x="84.1" y="53.2">4</text>
<text x="84.1" y="49.6">3</text>
<text x="89.3" y="51">RESET</text>
<text x="112.1" y="51">RESET</text>
<text x="125.6" y="49.6">28</text>
<text x="125.6" y="53.2">27</text>
<text x="136" y="51.4">3</text>
<text x="139.5" y="49.6">3</text>
<text x="139.5" y="53.2">4</text>
<text x="311.8" y="53.2">1</text>
<text x="342.4" y="53.2">16</text>
<text x="70.1" y="56.7">5</text>
<text x="73.6" y="54.9">4</text>
<text x="73.6" y="58.5">5</text>
<text x="84.1" y="56.7">5</text>
<text x="89.3" y="58.1">D2</text>
<text x="89.3" y="54.6">GND</text>
<text x="115.6" y="54.6">+5V</text>
<text x="118.2" y="58.1">A7</text>
<text x="125.6" y="56.7">26</text>
<text x="136" y="54.9">4</text>
<text x="136" y="58.5">5</text>
<text x="139.5" y="56.7">5</text>
<text x="315.3" y="54.9">A1</text>
<text x="336.7" y="54.9">B1</text>
<text x="70.1" y="60.2">6</text>
<text x="70.1" y="63.7">7</text>
<text x="73.6" y="62">6</text>
<text x="73.6" y="65.5">7</text>
<text x="84.1" y="63.7">7</text>
<text x="84.1" y="60.2">6</text>
<text x="89.3" y="65.2">D4</text>
<text x="89.3" y="61.6">D3</text>
<text x="118.2" y="61.6">A6</text>
<text x="118.2" y="65.2">A5</text>
<text x="125.6" y="60.2">25</text>
<text x="125.6" y="63.7">24</text>
<text x="136" y="62">6</text>
<text x="136" y="65.5">7</text>
<text x="139.5" y="60.2">6</text>
<text x="139.5" y="63.7">7</text>
<text x="311.8" y="60.2">3</text>
<text x="311.8" y="63.7">4</text>
<text x="315.3" y="62">A2</text>
<text x="315.3" y="65.5">A3</text>
<text x="336.7" y="65.5">B3</text>
<text x="336.7" y="62">B2</text>
<text x="342.4" y="63.7">13</text>
<text x="342.4" y="60.2">14</text>
<text x="70.1" y="67.3">8</text>
<text x="70.1" y="70.8">9</text>
<text x="73.6" y="69">8</text>
<text x="84.1" y="70.8">9</text>
<text x="84.1" y="67.3">8</text>
<text x="89.3" y="68.7">D5</text>
<text x="118.2" y="68.7">A4</text>
<text x="125.6" y="67.3">23</text>
<text x="125.6" y="70.8">22</text>
<text x="136" y="69">8</text>
<text x="139.5" y="67.3">8</text>
<text x="139.5" y="70.8">9</text>
<text x="311.8" y="67.3">5</text>
<text x="311.8" y="70.8">6</text>
<text x="315.3" y="69">A4</text>
<text x="336.7" y="69">B4</text>
<text x="342.4" y="70.8">11</text>
<text x="342.4" y="67.3">12</text>
<text x="68.1" y="74.3">10</text>
<text x="68.1" y="77.9">11</text>
<text x="73.6" y="72.6">9</text>
<text x="73.6" y="76.1">10</text>
<text x="82" y="77.9">11</text>
<text x="82" y="74.3">10</text>
<text x="89.3" y="75.7">D7</text>
<text x="89.3" y="72.2">D6</text>
<text x="118.2" y="72.2">A3</text>
<text x="118.2" y="75.7">A2</text>
<text x="125.6" y="74.3">21</text>
<text x="125.6" y="77.9">20</text>
<text x="134" y="76.1">10</text>
<text x="136" y="72.6">9</text>
<text x="139.5" y="74.3">10</text>
<text x="139.5" y="77.9">11</text>
<text x="311.8" y="74.3">7</text>
<text x="311.8" y="77.9">8</text>
<text x="315.3" y="72.6">A5</text>
<text x="315.3" y="76.1">A6</text>
<text x="336.7" y="76.1">B6</text>
<text x="336.7" y="72.6">B5</text>
<text x="342.4" y="74.3">10</text>
<text x="68.1" y="81.4">12</text>
<text x="73.6" y="79.6">11</text>
<text x="73.6" y="83.1">12</text>
<text x="82" y="81.4">12</text>
<text x="89.3" y="82.8">D9</text>
<text x="89.3" y="79.3">D8</text>
<text x="118.2" y="79.3">A1</text>
<text x="118.2" y="82.8">A0</text>
<text x="125.6" y="81.4">19</text>
<text x="134" y="79.6">11</text>
<text x="134" y="83.1">12</text>
<text x="139.5" y="81.4">12</text>
<text x="315.3" y="79.6">OE</text>
<text x="68.1" y="84.9">13</text>
<text x="68.1" y="88.4">14</text>
<text x="73.6" y="86.7">13</text>
<text x="82" y="88.4">14</text>
<text x="82" y="84.9">13</text>
<text x="89.3" y="89.9">D11/MOSI</text>
<text x="89.3" y="86.3">D10</text>
<text x="114.2" y="86.3">AREF</text>
<text x="116.2" y="89.9">3V3</text>
<text x="125.6" y="84.9">18</text>
<text x="125.6" y="88.4">17</text>
<text x="134" y="86.7">13</text>
<text x="139.5" y="84.9">13</text>
<text x="139.5" y="88.4">14</text>
<text x="68.1" y="92">15</text>
<text x="73.6" y="90.2">14</text>
<text x="73.6" y="93.7">15</text>
<text x="82" y="92">15</text>
<text x="89.3" y="93.4">D12/MISO D13/SCK</text>
<text x="125.6" y="92">16</text>
<text x="134" y="90.2">14</text>
<text x="134" y="93.7">15</text>
<text x="139.5" y="92">15</text>
<text x="278.2" y="171.3">17</text>
<text x="278.2" y="174.9">18</text>
<text x="278.2" y="178.4">19</text>
<text x="278.2" y="181.9">20</text>
<text x="261.3" y="194.3">1</text>
<text x="261.3" y="197.8">2</text>
<text x="264.8" y="192.5">1</text>
<text x="264.8" y="196">2</text>
<text x="261.3" y="201.3">3</text>
<text x="264.8" y="199.6">3</text>
<text x="264.8" y="203.1">4</text>
<text x="261.3" y="204.9">4</text>
</g>
<g font-size="3.2" fill="#f00">
<text x="311.8" y="56.7">2</text>
<text x="315.3" y="58.5">VCCA</text>
<text x="332.1" y="58.5">VCCB</text>
<text x="342.4" y="56.7">15</text>
</g>
<g font-size="3.2">
<text x="342.4" y="77.9">9</text>
<text x="333.6" y="79.6">GND</text>
</g>
<g font-size="3.2" fill="#fff">
<text x="284.7" y="172.8">GND</text>
<text x="284.7" y="176.3">VCC</text>
<text x="284.7" y="179.8">SDA</text>
<text x="284.7" y="183.3">SCL</text>
</g>
</svg>
